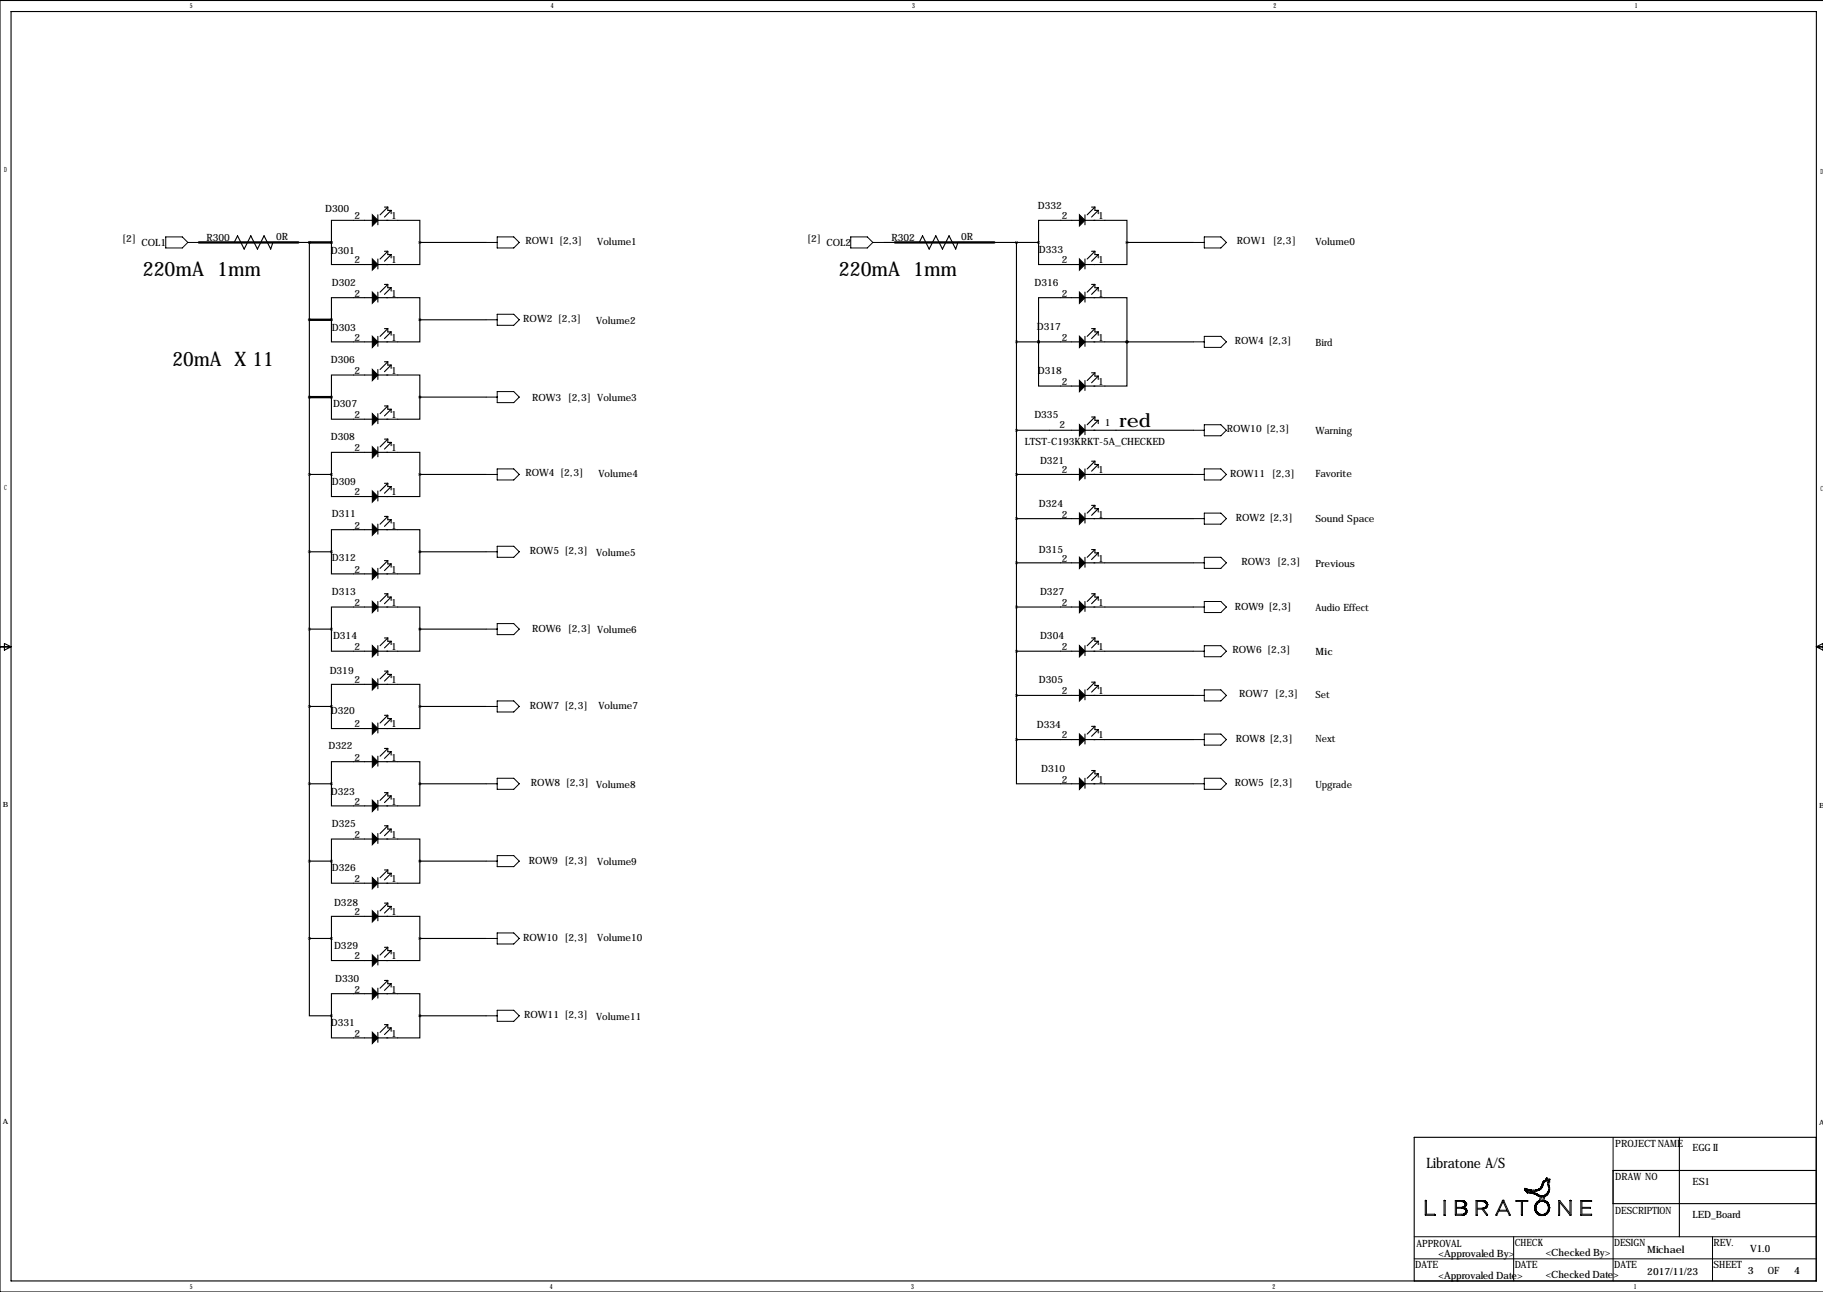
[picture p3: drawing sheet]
<svg xmlns="http://www.w3.org/2000/svg" width="419mm" height="297mm" viewBox="0 0 419 297" stroke-linecap="round" stroke-linejoin="round" font-family="sans-serif">
<g fill="none" stroke="#000" stroke-width=".23">
<path d="M38.1 54.5h3.8l1.3 1.2-1.3 1.3h-3.8zM43.2 55.7h2.5M111.8 55.7h2.5M114.3 54.5h3.8l1.3 1.2-1.3 1.3h-3.8zM195.6 54.5h3.8l1.3 1.2-1.3 1.3h-3.8zM200.7 55.7h2.5M274.3 55.7h2.6M276.9 54.5h3.8l1.2 1.2-1.2 1.3h-3.8zM111.8 73.5h2.5M114.3 72.2h3.8l1.3 1.3-1.3 1.3h-3.8zM274.3 78.6h2.6M276.9 77.3h3.8l1.2 1.3-1.2 1.3h-3.8z"/>
<path d="M111.8 91.3h2.5M114.3 90h3.8l1.3 1.3-1.3 1.3h-3.8zM274.3 98.9h2.6M276.9 97.6h3.8l1.2 1.3-1.2 1.3h-3.8zM111.8 109.1h2.5M114.3 107.8h3.8l1.3 1.3-1.3 1.2h-3.8zM274.3 109.1h2.6M274.3 119.2h2.6M276.9 107.8h3.8l1.2 1.3-1.2 1.2h-3.8zM276.9 118h3.8l1.2 1.2-1.2 1.3h-3.8zM111.8 126.9h2.5M114.3 125.6h3.8l1.3 1.3-1.3 1.2h-3.8z"/>
<path d="M274.3 139.6h2.6M274.3 129.4h2.6M276.9 128.1h3.8l1.2 1.3-1.2 1.3h-3.8zM276.9 138.3h3.8l1.2 1.3-1.2 1.2h-3.8zM111.8 144.6h2.5M114.3 143.4h3.8l1.3 1.2-1.3 1.3h-3.8zM274.3 149.7h2.6M274.3 159.9h2.6M276.9 148.4h3.8l1.2 1.3-1.2 1.3h-3.8zM276.9 158.6h3.8l1.2 1.3-1.2 1.2h-3.8zM111.8 162.4h2.5M114.3 161.1h3.8l1.3 1.3-1.3 1.3h-3.8z"/>
<path d="M114.3 178.9h3.8l1.3 1.3-1.3 1.3h-3.8zM274.3 170h2.6M276.9 168.8h3.8l1.2 1.2-1.2 1.3h-3.8zM276.9 178.9h3.8l1.2 1.3-1.2 1.3h-3.8zM111.8 180.2h2.5M111.8 198h2.5M114.3 196.7h3.8l1.3 1.3-1.3 1.2h-3.8zM274.3 180.2h2.6M111.8 215.8h2.5M114.3 214.5h3.8l1.3 1.3-1.3 1.2h-3.8zM111.8 233.5h2.5M114.3 232.3h3.8l1.3 1.2-1.3 1.3h-3.8z"/>
<path d="M327.7 276h.2v3.2h1.9l.1 .2h-2.2zM327.8 276h.1M327.9 276.1h.1M332 276l.2 .1v3.3h-.2zM332.1 276h.1M334.8 276.2l1.7 .2 .3 .3-.1 .6-.6 .3h-1.3zM334.8 277.8l1.8 .1 .4 .3v.6l-.6 .4h-1.6zM336.4 276.3l.1 .1M336.5 277.6l.2 .1M336.5 277.6v.1M336.6 276.5h.1M336.6 277.6h.1"/>
<path d="M336.6 277.3h.1M336.8 279h.1M336.8 276.9h.1M336.9 276.3l-.6-.3h-1.7v3.4h1.7l.7-.2 .2-.4 .1-.5-.7-.7M336.9 276.4l.2 .2v.5l-.4 .5M336.9 276.3v.1M337.1 276.8h.1M337.1 279h.1M337.1 278h.1M339.3 276.1l1.8-.1 .7 .4 .2 .4-.2 .7-.3 .3-.5 .1 1 1.3-.1 .2h-.2l-1-1.4h-1.1v1.4h-.3zM339.6 276.2l1.8 .2 .3 .4v.5l-.6 .4-1.5 .1zM341.3 277.6v.1"/>
<path d="M341.3 276.3v.1M341.4 276.4h.1M341.7 277.6v.1M341.7 277h.1M341.7 276.3v.1M341.9 276.6h.1M341.9 277.3v.1M342 277h.1M345.4 276l.3 .1 1.5 3.3h-.2l-.4-1h-2.1l-.4 1h-.2zM345.5 276h.1M345.5 276.3l1 1.9h-1.9zM348.6 276l2.6 .1v.1h-1.2v3.2h-.2v-3.2h-1.2z"/>
<path d="M349.8 279.4h.1M350.6 273.7h.1M350.7 273.8l.3 .3M350.7 273.7v.1M350.8 273.3h.1M351 273.7l-.1-.1h.2l.1 .4 1.4 .2 1.8 .8 .8-.2 .6-.6M351 274.1l1.8 .4 1.3 .6-.2 1-.6 .4-.4 .7 .1 1.3 .7 .8M351 274.2h.1M351 273.8h.1M351.1 273.7l1.8 .2 1.1-.3 .4-.4 .5-1.4 .7-.6 .2 .3 .3-.1-.2 .3 .2 1.9-.3 .5M351.2 274.2h.1M351.5 273.7v.1"/>
<path d="M352.4 274.1v.1M352.8 277.4h.1M352.8 277.9l.1 .1M353.1 277.7h.1M353.1 274.6h.1M353.2 276.5h.1M353.2 278.4h.1M353.2 278.9h.1M353.2 277h.1M353.3 279h.1M353.4 276.8l.3-.4 .6-.2 .8 .1 .6 .5M353.4 276.8l-.3 .5v.8l.6 .9"/>
<path d="M353.4 276.8h.1M353.4 276.3v.1M353.5 273.7v.1M353.5 274.6h.1M353.7 279.3h.1M353.7 279h.1M353.9 275v.1M353.9 276.3l-.1 .1M353.9 273.3h.1M354.1 273.4h.1M354.2 279.4v.1M354.3 273.3h.1"/>
<path d="M354.4 275.2l.4-.1-.1 .9h-.5zM354.5 272.1h.1M354.5 272.9h.1M354.9 271.5v.1M354.9 271.9v.1M354.9 279.4l-.1 .1M355 271.8h.1M355.1 275.1h.1M355.1 275.1l-.2 .9 .7 .3 .5 .6v1.5l-.4 .7-.5 .3h-1.2l-.3-.1M355.2 276.3v.1M355.3 279h.1M355.4 271.5h.1"/>
<path d="M355.4 274.9h.1M355.4 271h.1M355.4 271l.3-.2 .2 .4 .4-.1-.2 .6 .2 1.9-.4 .9-.8 .5M355.4 271l-.2 .4-.4 .2-.5 1.4-.5 .4-.8 .2h-1l-1.5-.4v.2l.2 .3M355.7 276.3v.1M355.7 276.8l.3 .8-.2 .9M355.7 276.8h.1M355.8 274.6h.1M355.8 278.5v.1M355.8 278.6l-.9 .6h-.8l-.4-.2M355.8 274.1v.1M355.9 271.9h.1"/>
<path d="M355.9 274h.1M355.9 278.8h.1M355.9 276.6h.1M355.9 278.3h.1M355.9 277.1h.1M355.9 272.4h.1M355.9 274.4v.1M356 278.6h.1M356.1 271.7h.1M356.2 277.7h.1M358.3 276h.3l2.3 3v-3l.3 .1-.1 3.3h-.2l-2.4-3v3h-.2zM361.1 276h.1"/>
<path d="M363.5 276l2.4 .1v.1h-2.2v1.4h2v.2h-2v1.4h2.2v.2h-2.4zM370.8 261.5v33M325.1 284.3h92.5M325.1 289.4h92.4M348 284.3v10.2M393.7 284.3v10.2"/>
</g>
<g fill="none" stroke="#000" stroke-width=".25">
<path d="M2.5 2.7h415.1v291.8h-415.1zM419.1 .1h-419.1v296.9h419.1M45.7 55.7h8.1l.8-1.5 1.5 3.1 1.6-3.1 1.5 3.1 1.5-3.1 1.5 3.1 .5-1.6h13.5M71.1 55.7v160.1M76.2 55.7v5.1h20.3v-5.1M76.2 55.7v-5h20.3v5M86.9 49.4v2.3M86.9 59.5v2.3M88.4 57.8h.8M88.4 47.6h.8M89.2 57.8v.7h.7M89.2 57.8l-1.8 1.7"/>
<path d="M89.2 47.6v.8h.7M89.2 47.6l-1.8 1.8M89.9 58.5l-1.5 1.6M89.9 48.4v.7M89.9 58.5v.8M89.9 48.4l-1.5 1.5M96.5 55.7h15.3M203.2 55.7h8.1l.8-1.5 1.5 3.1 1.5-3.1 1.6 3.1 1.5-3.1 1.5 3.1 .5-1.6h18.6M233.7 55.7v114.3M238.8 55.7v-5h20.3v5M238.8 55.7v5.1h20.3v-5.1M249.4 49.4v2.3"/>
<path d="M249.4 59.5v2.3M251 57.8h.7M251 47.6h.7M251.7 57.8v.7h.8M251.7 47.6v.8h.8M251.7 47.6l-1.8 1.8M251.7 57.8l-1.8 1.7M252.5 48.4v.7M252.5 58.5v.8M252.5 48.4l-1.5 1.5M252.5 58.5l-1.5 1.6M259.1 55.7h15.2"/>
<path d="M71.1 73.5h5.1M76.2 73.5v-5.1h20.3v5.1M76.2 73.5v5.1h20.3v-5.1M86.9 67.2v2.3M86.9 77.3v2.3M88.4 75.6h.8M88.4 65.4h.8M89.2 65.4v.8h.7M89.2 75.6v.7h.7M89.2 65.4l-1.8 1.8M89.2 75.6l-1.8 1.7M89.9 66.2v.7"/>
<path d="M89.9 76.3v.8M89.9 66.2l-1.5 1.5M89.9 76.3l-1.5 1.5M96.5 73.5h15.3M233.7 78.6h40.6M238.8 78.6v10.2h20.3v-10.2M238.8 78.6v-10.2h20.3v10.2M238.8 78.6h.1M249.4 67.2v2.3M249.4 77.3v2.3M251 75.6h.7M251 65.4h.7"/>
<path d="M251.7 65.4v.8h.8M251.7 75.6v.7h.8M251.7 75.6l-1.8 1.7M251.7 65.4l-1.8 1.8M252.5 66.2v.7M252.5 76.3v.8M252.5 76.3l-1.5 1.5M252.5 66.2l-1.5 1.5M259.1 78.6h.1M71.1 91.3h5.1M76.2 91.3v-5.1h20.3v5.1M76.2 91.3v5.1h20.3v-5.1"/>
<path d="M86.9 84.9v2.3M86.9 95.1v2.3M88.4 83.2h.8M88.4 93.3h.8M89.2 83.2v.7h.7M89.2 93.3v.8h.7M89.2 83.2l-1.8 1.7M89.2 93.3l-1.8 1.8M89.9 83.9v.8M89.9 94.1v.8M89.9 83.9l-1.5 1.6M89.9 94.1l-1.5 1.5"/>
<path d="M96.5 91.3h15.3M233.7 98.9h40.6M249.4 87.5v2.3M249.4 97.6v2.3M251 85.7h.7M251 95.9h.7M251.7 85.7v.8h.8M251.7 95.9v.7h.8M251.7 85.7l-1.8 1.8M251.7 95.9l-1.8 1.7M252.5 86.5v.7M252.5 96.6v.8"/>
<path d="M252.5 86.5l-1.5 1.5M252.5 96.6l-1.5 1.6M71.1 109.1h5.1M76.2 109.1v5.1h20.3v-5.1M76.2 109.1v-5.1h20.3v5.1M86.9 102.7v2.3M86.9 112.9v2.3M88.4 118.7h.8M88.4 101h.8M88.4 111.1h.8M89.2 101v.7h.7M89.2 111.1v.8h.7"/>
<path d="M89.2 118.7v.8h.7M89.2 118.7l-1.8 1.8M89.2 101l-1.8 1.7M89.2 111.1l-1.8 1.8M89.9 101.7v.8M89.9 111.9v.7M89.9 119.5v.8M89.9 119.5l-1.5 1.5M89.9 101.7l-1.5 1.5M89.9 111.9l-1.5 1.5M96.5 109.1h15.3M233.7 109.1h40.6"/>
<path d="M233.7 119.2h40.6M249.4 107.8v2.3M249.4 118v2.3M251 106h.7M251 116.2h.7M251.7 106v.8h.8M251.7 106l-1.8 1.8M251.7 116.2v.8h.8M251.7 116.2l-1.8 1.8M252.5 106.8l-1.5 1.5M252.5 106.8v.8M252.5 117v.7"/>
<path d="M252.5 117l-1.5 1.5M71.1 126.9h5.1M76.2 126.9v-5.1h20.3v5.1M76.2 126.9v5h20.3v-5M86.9 120.5v2.3M86.9 130.7v2.3M86.9 138.3v2.3M88.4 128.9h.8M88.4 136.5h.8M89.2 128.9v.8h.7M89.2 136.5v.8h.7M89.2 128.9l-1.8 1.8"/>
<path d="M89.2 136.5l-1.8 1.8M89.9 129.7v.7M89.9 137.3v.7M89.9 129.7l-1.5 1.5M89.9 137.3l-1.5 1.5M96.5 126.9h15.3M233.7 139.6h40.6M233.7 129.4h40.6M249.4 128.1v2.3M249.4 138.3v2.3M251 136.5h.7M251 126.4h.7"/>
<path d="M251.7 136.5v.8h.8M251.7 126.4v.7h.8M251.7 136.5l-1.8 1.8M251.7 126.4l-1.8 1.7M252.5 127.1v.8M252.5 137.3v.7M252.5 137.3l-1.5 1.5M252.5 127.1l-1.5 1.5M0 148.7h2.5M1 147.9l1.5 .8-1.5 .8zM71.1 144.6h5.1M76.2 144.6v-5h20.3v5"/>
<path d="M76.2 144.6v5.1h20.3v-5.1M86.9 148.4v2.3M86.9 156.1v2.3M88.4 146.7h.8M88.4 154.3h.8M89.2 146.7v.7h.7M89.2 154.3v.8h.7M89.2 146.7l-1.8 1.7M89.2 154.3l-1.8 1.8M89.9 147.4v.8M89.9 155.1v.7M89.9 147.4l-1.5 1.6"/>
<path d="M89.9 155.1l-1.5 1.5M96.5 144.6h15.3M233.7 149.7h40.6M233.7 159.9h40.6M249.4 148.4v2.3M249.4 158.6v2.3M251 146.7h.7M251 156.8h.7M251.7 146.7v.7h.8M251.7 156.8v.8h.8M251.7 156.8l-1.8 1.8M251.7 146.7l-1.8 1.7"/>
<path d="M252.5 147.4v.8M252.5 157.6v.8M252.5 157.6l-1.5 1.5M252.5 147.4l-1.5 1.6M417.6 148.7h1.5M417.6 148.7l1.5-.8v1.6zM71.1 162.4h5.1M76.2 162.4v5.1h20.3v-5.1M76.2 162.4v-5.1h20.3v5.1M86.9 166.2v2.3M86.9 173.8v2.3M88.4 164.5h.8"/>
<path d="M88.4 172.1h.8M89.2 164.5v.7h.7M89.2 172.1v.7h.7M89.2 164.5l-1.8 1.7M89.2 172.1l-1.8 1.7M89.9 165.2v.8M89.9 172.8v.8M89.9 165.2l-1.5 1.5M89.9 172.8l-1.5 1.6M96.5 162.4h15.3M233.7 170v10.2h40.6M233.7 170h40.6"/>
<path d="M249.4 168.8v2.3M249.4 178.9v2.3M251 167h.7M251 177.2h.7M251.7 167v.8h.8M251.7 177.2v.7h.8M251.7 167l-1.8 1.8M251.7 177.2l-1.8 1.7M252.5 167.8v.7M252.5 177.9v.8M252.5 167.8l-1.5 1.5M252.5 177.9l-1.5 1.5"/>
<path d="M71.1 180.2h5.1M71.1 198h5.1M76.2 180.2v-5.1h20.3v5.1M76.2 180.2v5.1h20.3v-5.1M76.2 198v-5.1h20.3v5.1M76.2 198v5.1h20.3v-5.1M86.9 184v2.3M86.9 191.6v2.3M88.4 182.2h.8M88.4 189.9h.8M89.2 182.2v.8h.7M89.2 189.9v.7h.7"/>
<path d="M89.2 182.2l-1.8 1.8M89.2 189.9l-1.8 1.7M89.9 183v.8M89.9 190.6v.8M89.9 183l-1.5 1.5M89.9 190.6l-1.5 1.5M96.5 180.2h15.3M96.5 198h15.3M71.1 215.8v17.7h5.1M71.1 215.8h5.1M76.2 215.8v5h20.3v-5M76.2 215.8v-5.1h20.3v5.1"/>
<path d="M86.9 201.8v2.3M86.9 209.4v2.3M86.9 219.6v2.3M88.4 200h.8M88.4 217.8h.8M88.4 207.6h.8M89.2 200v.8h.7M89.2 207.6v.8h.7M89.2 217.8v.8h.7M89.2 200l-1.8 1.8M89.2 217.8l-1.8 1.8M89.2 207.6l-1.8 1.8"/>
<path d="M89.9 200.8v.7M89.9 208.4v.8M89.9 218.6v.7M89.9 200.8l-1.5 1.5M89.9 218.6l-1.5 1.5M89.9 208.4l-1.5 1.5M96.5 215.8h15.3M76.2 233.5v-5h20.3v5M76.2 233.5v5.1h20.3v-5.1M86.9 227.2v2.3M86.9 237.3v2.3M88.4 225.4h.8"/>
<path d="M88.4 235.6h.8M89.2 225.4v.8h.7M89.2 235.6v.7h.7M89.2 225.4l-1.8 1.8M89.2 235.6l-1.8 1.7M89.9 226.2v.7M89.9 236.3v.8M89.9 226.2l-1.5 1.5M89.9 236.3l-1.5 1.6M96.5 233.5h15.3M386.1 261.5v22.8M417.5 261.5h-92.4v33"/>
<path d="M417.6 269.1h-46.8v7.6h46.8"/>
</g>
<path d="M45.7 55.7h22.9M71.1 55.7h5.1M205.7 55.7h22.9M71.1 73.5h5.1M71.1 91.3h5.1" fill="none" stroke="#000" stroke-width=".53"/>
<g fill="#000" stroke="#000" stroke-width=".25">
<path d="M85.6 49.4l1.3 1.3-1.3 1.2zM248.2 49.4l1.2 1.3-1.2 1.2zM85.6 59.5l1.3 1.3-1.3 1.3zM85.6 67.2l1.3 1.2-1.3 1.3zM85.6 77.3l1.3 1.3-1.3 1.3zM248.2 77.3l1.2 1.3-1.2 1.3zM248.2 67.2l1.2 1.2-1.2 1.3zM248.2 59.5l1.2 1.3-1.2 1.3zM85.6 84.9l1.3 1.3-1.3 1.3zM85.6 95.1l1.3 1.3-1.3 1.2zM248.2 87.5l1.2 1.3-1.2 1.2zM248.2 97.6l1.2 1.3-1.2 1.3z"/>
<path d="M85.6 102.7l1.3 1.3-1.3 1.3zM85.6 112.9l1.3 1.3-1.3 1.2zM248.2 107.8l1.2 1.3-1.2 1.2zM248.2 118l1.2 1.2-1.2 1.3zM85.6 120.5l1.3 1.3-1.3 1.2zM85.6 130.7l1.3 1.2-1.3 1.3zM85.6 138.3l1.3 1.3-1.3 1.2zM248.2 138.3l1.2 1.3-1.2 1.2zM248.2 128.1l1.2 1.3-1.2 1.3zM85.6 148.4l1.3 1.3-1.3 1.3zM85.6 156.1l1.3 1.2-1.3 1.3zM248.2 158.6l1.2 1.3-1.2 1.2z"/>
<path d="M248.2 148.4l1.2 1.3-1.2 1.3zM85.6 166.2l1.3 1.3-1.3 1.3zM85.6 173.8l1.3 1.3-1.3 1.3zM248.2 168.8l1.2 1.2-1.2 1.3zM85.6 184l1.3 1.3-1.3 1.2zM85.6 191.6l1.3 1.3-1.3 1.3zM248.2 178.9l1.2 1.3-1.2 1.3zM85.6 201.8l1.3 1.3-1.3 1.2zM85.6 209.4l1.3 1.3-1.3 1.2zM85.6 219.6l1.3 1.2-1.3 1.3zM85.6 227.2l1.3 1.3-1.3 1.2zM85.6 237.3l1.3 1.3-1.3 1.3z"/>
</g>
<path d="M238.7 78.6a.05 .05 0 0 0 .1 0 .05 .05 0 0 0-.1 0zM238.7 78.6a.05 .05 0 0 0 .1 0 .05 .05 0 0 0-.1 0zM238.7 55.7a.05 .05 0 0 0 .1 0 .05 .05 0 0 0-.1 0z" fill="#000" stroke="#000" stroke-width=".63"/>
<g font-size="4.6">
<text x="32.8" y="63.6">220mA 1mm</text>
<text x="192.8" y="63.6">220mA 1mm</text>
<text x="39.7" y="84.1">20mA X 11</text>
</g>
<text font-size="4.3" x="257.4" y="98.1">red</text>
<text font-size="3.3" x="327.9" y="268.5">Libratone A/S</text>
<g font-size="2.3">
<text x="74.8" y="48.7">D300</text>
<text x="81.5" y="50.4">2</text>
<text x="89.9" y="50.4">1</text>
<text x="238.6" y="48.2">D332</text>
<text x="244.1" y="50.4">2</text>
<text x="252.5" y="50.4">1</text>
<text x="28.1" y="55.6">[2]</text>
<text x="32.5" y="56.5">COL1</text>
<text x="47.4" y="55.5">R300</text>
<text x="63.5" y="55.1">0R</text>
<text x="76" y="58.3">D301</text>
<text x="120.8" y="56.1">ROW1 [2,3]</text>
<text x="137.3" y="56.3">Volume1</text>
<text x="185.6" y="55.6">[2]</text>
<text x="190" y="56.5">COL2</text>
<text x="204.9" y="55.5">R302</text>
<text x="221" y="55.1">0R</text>
<text x="238.9" y="58.1">D333</text>
<text x="284.4" y="56.1">ROW1 [2,3]</text>
<text x="302.4" y="56.3">Volume0</text>
<text x="76.3" y="65.7">D302</text>
<text x="81.5" y="60.6">2</text>
<text x="89.9" y="60.6">1</text>
<text x="237.8" y="65.7">D316</text>
<text x="244.1" y="60.6">2</text>
<text x="252.5" y="60.6">1</text>
<text x="81.5" y="68.2">2</text>
<text x="89.9" y="68.2">1</text>
<text x="244.1" y="68.2">2</text>
<text x="252.5" y="68.2">1</text>
<text x="76.3" y="76.1">D303</text>
<text x="120.3" y="74.1">ROW2 [2,3]</text>
<text x="137.1" y="74.4">Volume2</text>
<text x="238.4" y="75.8">D317</text>
<text x="76" y="83.5">D306</text>
<text x="81.5" y="78.3">2</text>
<text x="89.9" y="78.3">1</text>
<text x="244.1" y="78.3">2</text>
<text x="252.5" y="78.3">1</text>
<text x="283.9" y="79.2">ROW4 [2,3]</text>
<text x="302.4" y="79.5">Bird</text>
<text x="81.5" y="86">2</text>
<text x="89.9" y="86">1</text>
<text x="238.6" y="86">D318</text>
<text x="244.1" y="88.5">2</text>
<text x="252.5" y="88.5">1</text>
<text x="76.6" y="93.6">D307</text>
<text x="122.3" y="92.1">ROW3 [2,3] Volume3</text>
<text x="76" y="101.2">D308</text>
<text x="81.5" y="96.1">2</text>
<text x="89.9" y="96.1">1</text>
<text x="237.8" y="96.1">D335</text>
<text x="243.6" y="98.4">2</text>
<text x="254" y="97.9">1</text>
<text x="282" y="99.3">ROW10 [2,3]</text>
<text x="302.4" y="99.8">Warning</text>
<text x="81.5" y="103.7">2</text>
<text x="89.9" y="103.7">1</text>
<text x="235.6" y="102.3">LTST-C193KRKT-5A_CHECKED</text>
<text x="239.1" y="106.6">D321</text>
<text x="76.3" y="111.4">D309</text>
<text x="81.5" y="113.9">2</text>
<text x="89.9" y="113.9">1</text>
<text x="120.8" y="109.4">ROW4 [2,3]</text>
<text x="137.6" y="109.7">Volume4</text>
<text x="244.1" y="108.8">2</text>
<text x="252.5" y="108.8">1</text>
<text x="282.8" y="109.7">ROW11 [2,3]</text>
<text x="302.4" y="109.7">Favorite</text>
<text x="76.3" y="118.8">D311</text>
<text x="238.9" y="116.5">D324</text>
<text x="244.1" y="119">2</text>
<text x="252.5" y="119">1</text>
<text x="284.1" y="119.8">ROW2 [2,3]</text>
<text x="81.5" y="121.5">2</text>
<text x="89.9" y="121.5">1</text>
<text x="302.4" y="120.1">Sound Space</text>
<text x="76.3" y="128.9">D312</text>
<text x="81.5" y="131.7">2</text>
<text x="89.9" y="131.7">1</text>
<text x="121.8" y="127.5">ROW5 [2,3]</text>
<text x="137.1" y="127.7">Volume5</text>
<text x="238.9" y="127.2">D315</text>
<text x="244.1" y="129.1">2</text>
<text x="252.5" y="129.1">1</text>
<text x="285.4" y="130">ROW3 [2,3]</text>
<text x="302.4" y="130.3">Previous</text>
<text x="76.3" y="136.8">D313</text>
<text x="239.1" y="136.8">D327</text>
<text x="81.5" y="139.3">2</text>
<text x="89.9" y="139.3">1</text>
<text x="244.1" y="139.3">2</text>
<text x="252.5" y="139.3">1</text>
<text x="283.9" y="140.2">ROW9 [2,3]</text>
<text x="302.4" y="140.4">Audio Effect</text>
<text x="76.6" y="147">D314</text>
<text x="81.5" y="149.5">2</text>
<text x="89.9" y="149.5">1</text>
<text x="122.3" y="145.2">ROW6 [2,3] Volume6</text>
<text x="239.1" y="147">D304</text>
<text x="244.1" y="149.5">2</text>
<text x="252.5" y="149.5">1</text>
<text x="75.8" y="154.8">D319</text>
<text x="283.4" y="150.1">ROW6 [2,3]</text>
<text x="302.4" y="150.6">Mic</text>
<text x="81.5" y="157.1">2</text>
<text x="89.9" y="157.1">1</text>
<text x="238.9" y="157.1">D305</text>
<text x="244.1" y="159.6">2</text>
<text x="252.5" y="159.6">1</text>
<text x="284.9" y="160.2">ROW7 [2,3]</text>
<text x="302.4" y="160.5">Set</text>
<text x="76" y="164.2">D320</text>
<text x="81.5" y="167.2">2</text>
<text x="89.9" y="167.2">1</text>
<text x="121.8" y="163">ROW7 [2,3]</text>
<text x="137.6" y="163">Volume7</text>
<text x="238.4" y="167.3">D334</text>
<text x="75.5" y="172.1">D322</text>
<text x="244.1" y="169.8">2</text>
<text x="252.5" y="169.8">1</text>
<text x="284.1" y="170.6">ROW8 [2,3]</text>
<text x="302.4" y="170.6">Next</text>
<text x="81.5" y="174.9">2</text>
<text x="89.9" y="174.9">1</text>
<text x="239.4" y="177.4">D310</text>
<text x="244.1" y="179.9">2</text>
<text x="252.5" y="179.9">1</text>
<text x="76" y="182.8">D323</text>
<text x="81.5" y="185">2</text>
<text x="89.9" y="185">1</text>
<text x="122.1" y="180.8">ROW8 [2,3]</text>
<text x="137.1" y="181.1">Volume8</text>
<text x="283.9" y="180.8">ROW5 [2,3]</text>
<text x="302.4" y="181.1">Upgrade</text>
<text x="76.3" y="190.1">D325</text>
<text x="81.5" y="192.6">2</text>
<text x="89.9" y="192.6">1</text>
<text x="76.3" y="200.3">D326</text>
<text x="81.5" y="202.8">2</text>
<text x="89.9" y="202.8">1</text>
<text x="121.6" y="198.6">ROW9 [2,3]</text>
<text x="137.3" y="198.8">Volume9</text>
<text x="76.8" y="208.2">D328</text>
<text x="81.5" y="210.4">2</text>
<text x="89.9" y="210.4">1</text>
<text x="76.8" y="218.1">D329</text>
<text x="81.5" y="220.6">2</text>
<text x="89.9" y="220.6">1</text>
<text x="120.2" y="216.4">ROW10 [2,3]</text>
<text x="137.3" y="216.4">Volume10</text>
<text x="77.1" y="225.7">D330</text>
<text x="81.5" y="228.2">2</text>
<text x="89.9" y="228.2">1</text>
<text x="76" y="235.9">D331</text>
<text x="81.5" y="238.4">2</text>
<text x="89.9" y="238.4">1</text>
<text x="120.5" y="234.1">ROW11 [2,3]</text>
<text x="137.1" y="234.4">Volume11</text>
<text x="371.3" y="263.8">PROJECT NAME</text>
<text x="389.1" y="264.5">EGG II</text>
<text x="371.3" y="271.4">DRAW NO</text>
<text x="389.1" y="272.4">ES1</text>
<text x="371.3" y="279">DESCRIPTION</text>
<text x="389.1" y="280">LED_Board</text>
<text x="325.6" y="286.6">APPROVAL</text>
<text x="348.2" y="286.4">CHECK</text>
<text x="371.1" y="286.4">DESIGN</text>
<text x="394" y="286.4">REV.</text>
<text x="402.3" y="287.9">V1.0</text>
<text x="325.4" y="291.5">DATE</text>
<text x="330.7" y="288.9">&lt;Approvaled By&gt;</text>
<text x="330.7" y="294">&lt;Approvaled Date&gt;</text>
<text x="348.2" y="291.5">DATE</text>
<text x="355.3" y="288.7">&lt;Checked By&gt;</text>
<text x="355.3" y="293.7">&lt;Checked Date&gt;</text>
<text x="371.1" y="291.5">DATE</text>
<text x="378.7" y="288.1">Michael</text>
<text x="378.7" y="293.2">2017/11/23</text>
<text x="394" y="291.5">SHEET</text>
<text x="401.8" y="293">3</text>
<text x="406.4" y="293">OF</text>
<text x="412.5" y="293">4</text>
</g>
<g font-size="1.6">
<text x="43.6" y="1.9">5</text>
<text x="126.7" y="1.9">4</text>
<text x="209.7" y="1.9">3</text>
<text x="292.8" y="1.9">2</text>
<text x="375.8" y="1.9">1</text>
<text x=".9" y="39.5">D</text>
<text x="418.5" y="40">D</text>
<text x=".9" y="112.7">C</text>
<text x="418.5" y="112.9">C</text>
<text x=".6" y="185.6">B</text>
<text x="418.2" y="185.8">B</text>
<text x=".6" y="258.5">A</text>
<text x="418.2" y="258.7">A</text>
<text x="43.6" y="296.3">5</text>
<text x="126.4" y="296.3">4</text>
<text x="209.5" y="296.3">3</text>
<text x="292.5" y="296.3">2</text>
<text x="375.6" y="296.3">1</text>
</g>
</svg>
